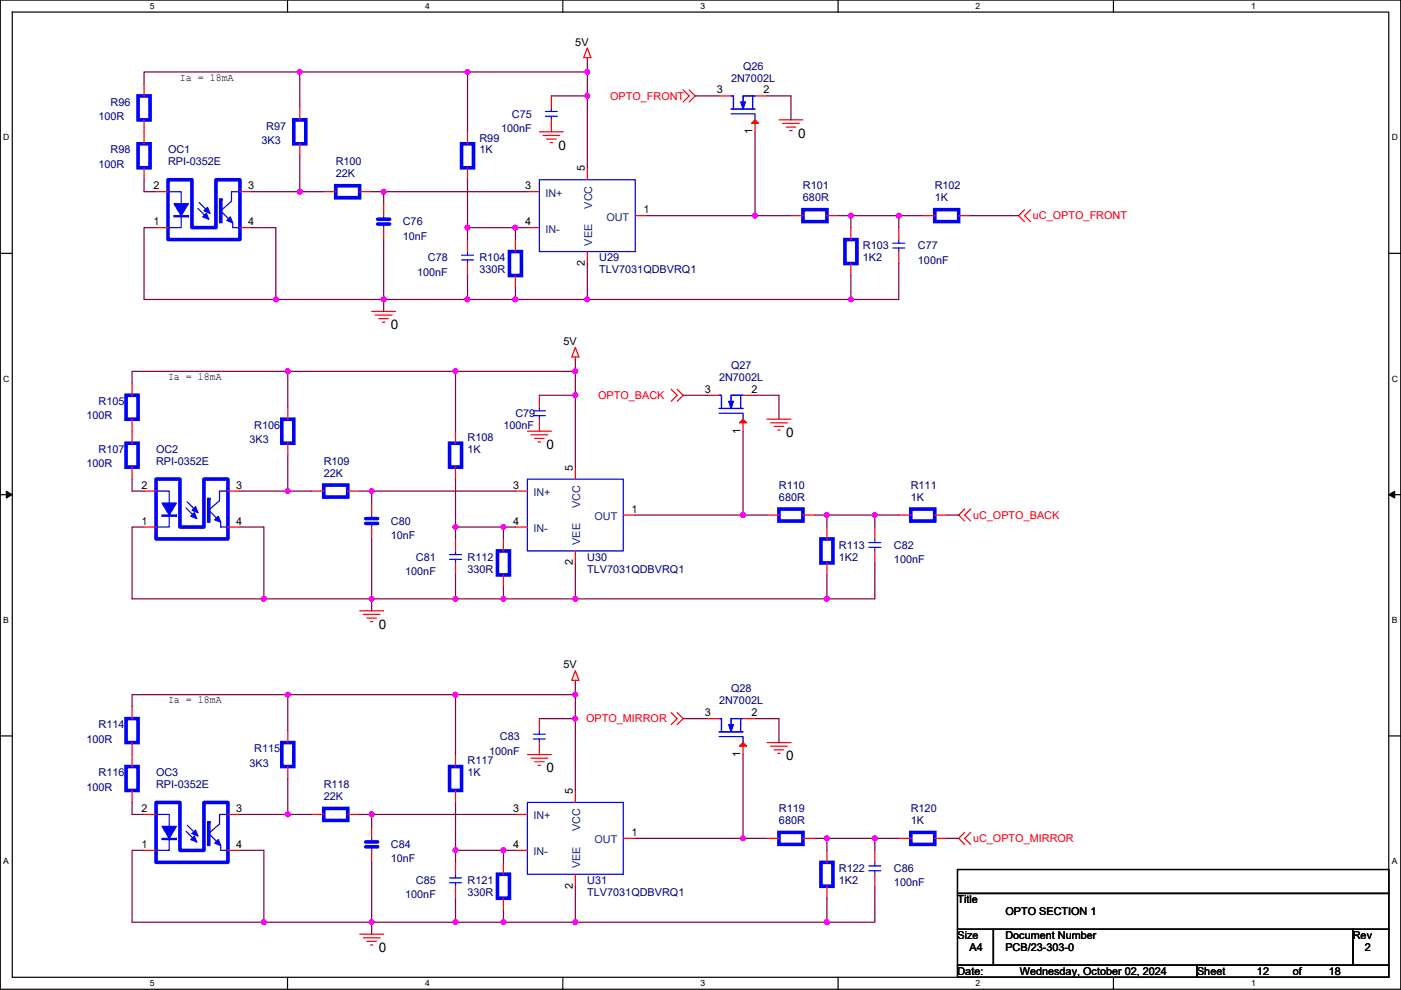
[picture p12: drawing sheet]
<svg xmlns="http://www.w3.org/2000/svg" width="297mm" height="210mm" viewBox="0 0 297 210" stroke-linecap="round" stroke-linejoin="round" font-family="sans-serif">
<path d="M.1 0h296.9v209.8h-296.9zM2.6 2.6h291.8v204.7h-291.8z" fill="none" stroke="#000" stroke-width=".25"/>
<g fill="#fff">
<path d="M31.8 .3h1v2h-1z"/>
<path d="M31.8 207.5h1v2.1h-1z"/>
</g>
<path d="M61 0v2.6M61 207.3v2.5" fill="none" stroke="#000" stroke-width=".25"/>
<g fill="#fff">
<path d="M90.1 .3h1v2h-1z"/>
<path d="M90.1 207.5h1v2.1h-1z"/>
</g>
<path d="M119.3 0v2.6M119.3 207.3v2.5" fill="none" stroke="#000" stroke-width=".25"/>
<g fill="#fff">
<path d="M148.5 .3h1v2h-1z"/>
<path d="M148.5 207.5h1v2.1h-1z"/>
</g>
<path d="M177.7 0v2.6M177.7 207.3v2.5" fill="none" stroke="#000" stroke-width=".25"/>
<g fill="#fff">
<path d="M206.9 .3h1v2h-1z"/>
<path d="M206.9 207.5h1v2.1h-1z"/>
</g>
<path d="M236.1 0v2.6M236.1 207.3v2.5" fill="none" stroke="#000" stroke-width=".25"/>
<g fill="#fff">
<path d="M265.2 .3h1v2h-1z"/>
<path d="M265.2 207.5h1v2.1h-1z"/>
<path d="M.7 28.2h1.3v2h-1.3z"/>
<path d="M295.1 28.2h1.3v2h-1.3z"/>
<path d="M.7 79.3h1.3v2.1h-1.3z"/>
<path d="M295.1 79.3h1.3v2.1h-1.3z"/>
</g>
<path d="M.1 53.7h2.5M294.4 53.7h2.6" fill="none" stroke="#000" stroke-width=".25"/>
<g fill="#fff">
<path d="M.7 130.5h1.2v2h-1.2z"/>
<path d="M295.1 130.5h1.2v2h-1.2z"/>
</g>
<path d="M.1 104.9h2.5M294.4 104.9h2.6" fill="none" stroke="#000" stroke-width=".25"/>
<path d="M1.3 104.2l1.3 .7-1.3 .7zM294.4 104.9l1.3-.7v1.4z" fill="#000" stroke="#000" stroke-width=".21"/>
<g fill="#fff">
<path d="M.7 181.7h1.2v2h-1.2z"/>
<path d="M295.1 181.7h1.2v2h-1.2z"/>
</g>
<path d="M.1 156.1h2.5M294.4 156.1h2.6M203 184.4h91.4v5.1h-91.4zM203 189.5h91.4v7.6h-91.4zM203 197.1h7.6v7.6h-7.6zM210.6 197.1h76.2v7.6h-76.2zM286.8 197.1h7.6v7.6h-7.6zM203 204.7h50.8v2.6h-50.8zM253.8 204.7h40.6v2.6h-40.6z" fill="none" stroke="#000" stroke-width=".25"/>
<g fill="none" stroke="#f00" stroke-width=".25">
<path d="M30.5 17.8v2.5M124.5 10.2l.8 2h-1.5zM124.5 12.2v.5M144.8 19.1l1.3 1.2-1.3 1.3M146.1 19.1l1.3 1.2-1.3 1.3M30.5 25.4v5.1M30.5 35.6v2.5M63.6 30.5v2.5M63.6 22.9v2.5M99.1 35.6v2.5M99.1 28v2.5M114.4 28h5"/>
<path d="M115.1 28.7h3.6M115.9 29.5h2M116.6 30.2h.6M116.9 20.3v2.6M116.9 25.4v2.6M124.5 35.6v2.5M152.5 20.3h2.5M160.1 25.4v2.6M160.1 20.3h2.5M165.2 25.4h5M165.9 26.2h3.6M166.7 26.9h2"/>
<path d="M167.4 27.7h.6M33.1 40.7h2.5M33.1 48.3h2.5M50.9 48.3h2.5M50.9 40.7h2.5M68.6 40.7h2.6M76.3 40.7h2.5M81.3 48.3v2.5M81.3 43.2v2.5M99.1 50.8v2.6M99.1 55.9v2.5M109.3 58.4v2.6"/>
<path d="M109.3 50.8v2.6M111.8 40.7h2.6M111.8 48.3h2.6M124.5 53.4v2.5M134.7 45.7h2.5M167.7 45.7h2.5M175.3 45.7h2.6M180.4 48.3v2.5M180.4 55.9v2.5M190.6 48.3v2.5M190.6 53.4v2.5M195.6 45.7h2.6"/>
<path d="M203.3 45.7h2.5M217.2 44.5l-1.2 1.2 1.2 1.3M218.5 44.5l-1.3 1.2 1.3 1.3M78.8 66.1h5.1M79.6 66.8h3.5M80.3 67.6h2.1M81.1 68.3h.5M122 73.7l.7 2h-1.5zM122 75.7v.5M28 99.1v2.5M28 88.9v5.1M28 81.3v2.5"/>
<path d="M61 94v2.5M61 86.4v2.5M96.6 99.1v2.5M96.6 91.5v2.5M111.8 91.5h5.1M112.6 92.2h3.5M113.3 93h2.1M114.1 93.7h.5M114.4 83.8v2.6M114.4 88.9v2.6M122 99.1v2.5M142.3 82.6l1.3 1.2-1.3 1.3"/>
<path d="M143.6 82.6l1.2 1.2-1.2 1.3M149.9 83.8h2.6M157.5 88.9v2.6M157.5 83.8h2.6M162.6 88.9h5.1M163.4 89.7h3.5M164.1 90.4h2.1M164.9 91.2h.5M30.5 104.2h2.6M30.5 111.8h2.6M48.3 111.8h2.6M48.3 104.2h2.6"/>
<path d="M66.1 104.2h2.5M73.7 104.2h2.6M78.8 111.8v2.5M78.8 106.7v2.5M96.6 114.3v2.6M96.6 119.4v2.5M106.7 114.3v2.6M109.3 104.2h2.5M109.3 111.8h2.5M122 116.9v2.5M132.1 109.2h2.6M162.6 109.2h2.6"/>
<path d="M170.2 109.2h2.6M175.3 111.8v2.5M175.3 119.4v2.5M185.5 111.8v2.5M185.5 116.9v2.5M190.6 109.2h2.5M198.2 109.2h2.5M204.5 108l-1.2 1.2 1.2 1.3M205.8 108l-1.3 1.2 1.3 1.3M76.3 129.6h5M77 130.3h3.6M77.8 131.1h2"/>
<path d="M78.5 131.8h.6M106.7 121.9v2.6M28 157.5v5.1M28 149.9v2.5M61 155v2.5M114.4 152.4v2.6M114.4 157.5v2.5M122 142.3l.7 2h-1.5zM122 144.3v.5M142.3 151.2l1.3 1.2-1.3 1.3M143.6 151.2l1.2 1.2-1.2 1.3M149.9 152.4h2.6"/>
<path d="M157.5 157.5v2.5M157.5 152.4h2.6M162.6 157.5h5.1M163.4 158.3h3.5M164.1 159h2.1M164.9 159.8h.5M28 167.7v2.5M30.5 172.7h2.6M48.3 172.7h2.6M61 162.6v2.5M66.1 172.7h2.5M73.7 172.7h2.6"/>
<path d="M78.8 175.3v2.5M96.6 167.7v2.5M96.6 160v2.6M109.3 172.7h2.5M111.8 160h5.1M112.6 160.8h3.5M113.3 161.6h2.1M114.1 162.3h.5M122 167.7v2.5M132.1 177.8h2.6M162.6 177.8h2.6M170.2 177.8h2.6"/>
<path d="M190.6 177.8h2.5M198.2 177.8h2.5M204.5 176.6l-1.2 1.2 1.2 1.3M205.8 176.6l-1.3 1.2 1.3 1.3M30.5 180.4h2.6M48.3 180.4h2.6M76.3 198.1h5M77 198.9h3.6M77.8 199.7h2M78.8 180.4v2.5M96.6 182.9v2.5M96.6 188v2.5"/>
<path d="M106.7 190.5v2.6M106.7 182.9v2.5M109.3 180.4h2.5M122 185.4v2.6M175.3 180.4v2.5M175.3 188v2.5M185.5 180.4v2.5M185.5 185.4v2.6M78.5 200.4h.6"/>
</g>
<g fill="none" stroke="#00f" stroke-width=".25">
<path d="M114.4 38.1h20.3v15.3h-20.3zM115.6 23.6h2.6M115.6 24.7h2.6M116.9 24.7v.7M116.9 22.9v.7M155 23.1h5.1M155 24.2h5.1v1.2M155.5 22.9v-2.6h-.5h.5v2.8M157.5 21.4v-1.1h2.6h-2.6v1.6M159.6 20.6v2.3M159.6 20.3v2.8M35.6 40.7h2.8v2.5"/>
<path d="M38.4 45.7v2.6h-2.8M42 44.2l2.3 2.3M42.2 42.9l2.3 2.3M46.8 44.7l1.8 1.8M49.3 47.3v1h1.6M50.9 40.7h-1.8v2l-2 1.8M81.3 45.7v.8M81.3 47.5v.8M97.9 54.1h2.5M97.9 55.1h2.5M99.1 55.1v.8M99.1 53.4v.7"/>
<path d="M189.3 51.6h2.5M189.3 52.6h2.5M190.6 52.6v.8M190.6 50.8v.8M113.1 87.1h2.5M113.1 88.2h2.5M114.4 88.2v.7M114.4 86.4v.7M152.5 86.6h5M152.5 87.7h5v1.2M153 86.4v-2.6h-.5h.5v2.8M155 84.9v-1.1h2.5h-2.5v1.6"/>
<path d="M157 84.1v2.3M157 83.8v2.8M33.1 104.2h2.8v2.5M35.9 109.2v2.6h-2.8M39.4 107.7l2.3 2.3M39.7 106.4l2.3 2.3M44.3 108.2l1.7 1.8M46.8 110.8v1h1.5M48.3 104.2h-1.8v2l-2 1.8M78.8 109.2v.8M78.8 111v.8M95.3 117.6h2.6"/>
<path d="M95.3 118.6h2.6M96.6 118.6v.8M96.6 116.9v.7M111.8 101.6h20.3v15.3h-20.3zM184.2 115.1h2.6M184.2 116.1h2.6M185.5 116.1v.8M185.5 114.3v.8M113.1 155.7h2.5M113.1 156.7h2.5M114.4 156.7v.8M114.4 155v.7"/>
<path d="M152.5 155.2h5M152.5 156.2h5v1.3M153 155v-2.6h-.5h.5v2.8M155 153.4v-1h2.5h-2.5v1.5M157 152.7v2.3M157 152.4v2.8M33.1 172.7h2.8v2.6M35.9 177.8v2.6h-2.8M39.4 176.3l2.3 2.3M39.7 175l2.3 2.3M44.3 176.8l1.7 1.8M46.8 179.3v1.1h1.5"/>
<path d="M48.3 172.7h-1.8v2.1l-2 1.8M78.8 177.8v.8M78.8 179.6v.8M111.8 170.2h20.3v15.2h-20.3zM95.3 186.2h2.6M95.3 187.2h2.6M96.6 187.2v.8M96.6 185.4v.8M184.2 183.7h2.6M184.2 184.7h2.6M185.5 184.7v.7M185.5 182.9v.8"/>
</g>
<g fill="none" stroke="#00f" stroke-width=".76">
<path d="M29.3 20.3h2.5v5.1h-2.5zM29.3 30.5h2.5v5.1h-2.5zM35.6 38.1h5.1v10.2h5.1v-10.2h5.1v12.7h-15.3zM62.3 25.4h2.5v5.1h-2.5zM71.2 39.4h5.1v2.5h-5.1zM97.9 30.5h2.5v5.1h-2.5zM80.1 47.5h2.5M80.1 46.5h2.5M108 53.4h2.6v5h-2.6zM170.2 44.5h5.1v2.5h-5.1zM179.1 50.8h2.6v5.1h-2.6zM198.2 44.5h5.1v2.5h-5.1z"/>
<path d="M26.7 94h2.6v5.1h-2.6zM26.7 83.8h2.6v5.1h-2.6zM59.8 88.9h2.5v5.1h-2.5zM95.3 94h2.6v5.1h-2.6zM33.1 101.6h5.1v10.2h5v-10.2h5.1v12.7h-15.2zM68.6 102.9h5.1v2.5h-5.1zM77.5 111h2.6M77.5 110h2.6M105.5 116.9h2.5v5h-2.5zM165.2 108h5v2.5h-5zM174 114.3h2.6v5.1h-2.6zM193.1 108h5.1v2.5h-5.1z"/>
<path d="M26.7 152.4h2.6v5.1h-2.6zM59.8 157.5h2.5v5.1h-2.5zM26.7 162.6h2.6v5.1h-2.6zM33.1 170.2h5.1v10.2h5v-10.2h5.1v12.7h-15.2zM68.6 171.5h5.1v2.5h-5.1zM77.5 179.6h2.6M77.5 178.6h2.6M95.3 162.6h2.6v5.1h-2.6zM165.2 176.6h5v2.5h-5zM193.1 176.6h5.1v2.5h-5.1zM105.5 185.4h2.5v5.1h-2.5zM174 182.9h2.6v5.1h-2.6z"/>
</g>
<g fill="#00f" stroke="#00f" stroke-width=".25">
<path d="M44 174.3v5h.5v-5z" fill-rule="evenodd"/>
<path d="M40.4 178.1l.8-.8 .5 1.3z" fill-rule="evenodd"/>
<path d="M41.5 176l.5 1.3-1.3-.5z" fill-rule="evenodd"/>
<path d="M34.4 175.3h3l-1.5 2.5z" fill-rule="evenodd"/>
<path d="M34.4 177.8v.3h3v-.3z" fill-rule="evenodd"/>
<path d="M45.5 178.8l.8-.7 .5 1.2z" fill-rule="evenodd"/>
<path d="M46.5 42.2v5.1h.6v-5.1z" fill-rule="evenodd"/>
<path d="M43 46l.7-.8 .6 1.3z" fill-rule="evenodd"/>
<path d="M43.2 44.7l.8-.7 .5 1.2z" fill-rule="evenodd"/>
<path d="M36.9 43.2h3l-1.5 2.5z" fill-rule="evenodd"/>
<path d="M36.9 45.7v.3h3v-.3z" fill-rule="evenodd"/>
<path d="M48.1 46.8l.7-.8 .5 1.3z" fill-rule="evenodd"/>
<path d="M154.5 153.7h1l-.5 1.5z" fill-rule="evenodd"/>
<path d="M157 21.6h1l-.5 1.5z" fill-rule="evenodd"/>
<path d="M154.5 85.1h1l-.5 1.5z" fill-rule="evenodd"/>
<path d="M44 105.7v5.1h.5v-5.1z" fill-rule="evenodd"/>
<path d="M41.2 108.7l.5 1.3-1.3-.5z" fill-rule="evenodd"/>
<path d="M40.7 108.2l.8-.7 .5 1.2z" fill-rule="evenodd"/>
<path d="M34.4 106.7h3l-1.5 2.5z" fill-rule="evenodd"/>
<path d="M34.4 109.2v.3h3v-.3z" fill-rule="evenodd"/>
<path d="M46.3 109.5l.5 1.3-1.3-.5z" fill-rule="evenodd"/>
</g>
<g fill="#f00" stroke="#f00" stroke-width=".25">
<path d="M156.8 158.3l.7-.8 .8 .8z"/>
<path d="M159.3 26.2l.8-.8 .7 .8z"/>
<path d="M156.8 89.7l.7-.8 .8 .8z"/>
</g>
<g fill="none" stroke="#800040" stroke-width=".25">
<path d="M30.5 17.8v-2.5h33.1v7.6M63.6 15.3h35.5M99.1 15.3h25.4M99.1 15.3v12.7M124.5 12.7v2.6M124.5 15.3v5h-7.6M30.5 38.1v2.6h2.6M63.6 33v7.7M99.1 38.1v10.2M124.5 20.3v15.3M147.4 20.3h5.1M160.1 28v17.7"/>
<path d="M162.6 20.3h5.1v5.1M33.1 48.3h-2.6v15.2h50.8M53.4 40.7h10.2M53.4 48.3h5.1v15.2M63.6 40.7h5M78.8 40.7h2.5M81.3 40.7v2.5M81.3 50.8v12.7M81.3 40.7h30.5M99.1 58.4v5.1M109.3 48.3h-10.2v2.5M111.8 48.3h-2.5v2.5"/>
<path d="M124.5 55.9v7.6M137.2 45.7h22.9M160.1 45.7h7.6M177.9 45.7h2.5M180.4 45.7h10.2M180.4 45.7v2.6M180.4 58.4v5.1M190.6 55.9v7.6h-10.2M195.6 45.7h-5v2.6M205.8 45.7h10.2M61 78.8h35.6M81.3 63.5h17.8"/>
<path d="M81.3 63.5v2.6M96.6 78.8h25.4M96.6 78.8v12.7M99.1 63.5h25.4M109.3 61v2.5M122 76.2v2.6M122 78.8v5M124.5 63.5h55.9M28 81.3v-2.5h33v7.6M61 96.5v7.7M114.4 83.8h7.6M122 83.8v15.3"/>
<path d="M144.8 83.8h5.1M157.5 91.5v17.7M160.1 83.8h5.1v5.1M28 101.6v2.6h2.5M30.5 111.8h-2.5v15.2h50.8M50.9 111.8h5v15.2M50.9 104.2h10.1M61 104.2h5.1M76.3 104.2h2.5M78.8 104.2h30.5M78.8 104.2v2.5M78.8 114.3v12.7"/>
<path d="M96.6 101.6v10.2M106.7 111.8h-10.1v2.5M109.3 111.8h-2.6v2.5M122 119.4v7.6M134.7 109.2h27.9M172.8 109.2h2.5M175.3 109.2h10.2M175.3 109.2v2.6M185.5 119.4v7.6h-10.2M190.6 109.2h-5.1v2.6M200.7 109.2h2.6M78.8 127h17.8"/>
<path d="M78.8 127v2.6M96.6 121.9v5.1M96.6 127h25.4M106.7 124.5v2.5M122 127h53.3M175.3 121.9v5.1M28 149.9v-2.6h33v7.7M61 147.3h35.6M96.6 147.3h25.4M96.6 147.3v12.7M122 144.8v2.5M122 147.3v5.1h-7.6"/>
<path d="M122 152.4v15.3M144.8 152.4h5.1M160.1 152.4h5.1v5.1M28 170.2v2.5h2.5M50.9 172.7h10.1M61 165.1v7.6M61 172.7h5.1M76.3 172.7h2.5M78.8 172.7h30.5M78.8 172.7v2.6M96.6 170.2v10.2M134.7 177.8h22.8"/>
<path d="M157.5 160v17.8M157.5 177.8h5.1M172.8 177.8h2.5M185.5 177.8h-10.2v2.6M190.6 177.8h-5.1v2.6M200.7 177.8h2.6M30.5 180.4h-2.5v15.2h50.8M50.9 180.4h5v15.2M78.8 195.6h17.8M78.8 195.6v2.5M78.8 182.9v12.7M96.6 195.6h10.1"/>
<path d="M96.6 190.5v5.1M106.7 180.4h-10.1v2.5M106.7 193.1v2.5M106.7 195.6h15.3M109.3 180.4h-2.6v2.5M122 195.6h53.3M122 188v7.6M175.3 190.5v5.1M185.5 188v7.6h-10.2"/>
</g>
<g fill="#f0f" stroke="#f0f" stroke-width=".25">
<circle cx="63.5" cy="15.2" r=".5"/>
<circle cx="99.1" cy="15.2" r=".5"/>
<circle cx="124.5" cy="15.2" r=".5"/>
<circle cx="124.5" cy="20.3" r=".5"/>
<circle cx="63.5" cy="40.6" r=".5"/>
<circle cx="81.3" cy="40.6" r=".5"/>
<circle cx="160.1" cy="45.7" r=".5"/>
<circle cx="99.1" cy="48.3" r=".5"/>
<circle cx="109.3" cy="48.3" r=".5"/>
<circle cx="99.1" cy="63.5" r=".5"/>
<circle cx="58.5" cy="63.5" r=".5"/>
<circle cx="81.3" cy="63.5" r=".5"/>
<circle cx="109.3" cy="63.5" r=".5"/>
<circle cx="61" cy="78.7" r=".5"/>
<circle cx="96.6" cy="78.7" r=".5"/>
<circle cx="122" cy="78.7" r=".5"/>
<circle cx="122" cy="83.8" r=".5"/>
<circle cx="157.5" cy="109.2" r=".5"/>
<circle cx="96.6" cy="111.8" r=".5"/>
<circle cx="61" cy="104.1" r=".5"/>
<circle cx="78.8" cy="104.1" r=".5"/>
<circle cx="106.7" cy="111.8" r=".5"/>
<circle cx="55.9" cy="127" r=".5"/>
<circle cx="78.8" cy="127" r=".5"/>
<circle cx="96.6" cy="127" r=".5"/>
<circle cx="106.7" cy="127" r=".5"/>
<circle cx="61" cy="147.3" r=".5"/>
<circle cx="122" cy="147.3" r=".5"/>
<circle cx="96.6" cy="147.3" r=".5"/>
<circle cx="122" cy="152.4" r=".5"/>
<circle cx="96.6" cy="180.3" r=".5"/>
<circle cx="61" cy="172.7" r=".5"/>
<circle cx="78.8" cy="172.7" r=".5"/>
<circle cx="157.5" cy="177.8" r=".5"/>
<circle cx="106.7" cy="180.3" r=".5"/>
<circle cx="55.9" cy="195.6" r=".5"/>
<circle cx="78.8" cy="195.6" r=".5"/>
<circle cx="96.6" cy="195.6" r=".5"/>
<circle cx="106.7" cy="195.6" r=".5"/>
<circle cx="180.4" cy="45.7" r=".5"/>
<circle cx="190.5" cy="45.7" r=".5"/>
<circle cx="180.4" cy="63.5" r=".5"/>
<circle cx="124.5" cy="63.5" r=".5"/>
<circle cx="175.3" cy="109.2" r=".5"/>
<circle cx="185.5" cy="109.2" r=".5"/>
<circle cx="122" cy="127" r=".5"/>
<circle cx="175.3" cy="127" r=".5"/>
<circle cx="175.3" cy="177.8" r=".5"/>
<circle cx="185.5" cy="177.8" r=".5"/>
<circle cx="122" cy="195.6" r=".5"/>
<circle cx="175.3" cy="195.6" r=".5"/>
</g>
<g font-size="2.8">
<text x="169.2" y="29.2">0</text>
<text x="118.4" y="31.7">0</text>
<text x="82.9" y="69.8">0</text>
<text x="115.9" y="95.2">0</text>
<text x="166.7" y="92.7">0</text>
<text x="80.3" y="133.3">0</text>
<text x="166.7" y="161.3">0</text>
<text x="115.9" y="163.8">0</text>
<text x="80.3" y="201.9">0</text>
</g>
<g font-size="2.3">
<text x="122" y="9.7">5V</text>
<text x="38.2" y="17.1">Ia = 18mA</text>
<text x="152" y="19.8">3</text>
<text x="161.9" y="19.8">2</text>
<text x="159.6" y="28.5" transform="rotate(-90 159.6 28.5)">1</text>
<text x="32.6" y="40.1">2</text>
<text x="52.6" y="40.1">3</text>
<text x="111.3" y="40.1">3</text>
<text x="124" y="36.3" transform="rotate(-90 124 36.3)">5</text>
<text x="32.6" y="47.8">1</text>
<text x="52.6" y="47.8">4</text>
<text x="111.3" y="47.8">4</text>
<text x="136.5" y="45.2">1</text>
<text x="124" y="56.4" transform="rotate(-90 124 56.4)">2</text>
<text x="119.4" y="73.2">5V</text>
<text x="35.6" y="80.6">Ia = 18mA</text>
<text x="149.4" y="83.3">3</text>
<text x="159.3" y="83.3">2</text>
<text x="157" y="92" transform="rotate(-90 157 92)">1</text>
<text x="121.5" y="99.8" transform="rotate(-90 121.5 99.8)">5</text>
<text x="30" y="103.6">2</text>
<text x="50.1" y="103.6">3</text>
<text x="108.8" y="103.6">3</text>
<text x="30" y="111.3">1</text>
<text x="50.1" y="111.3">4</text>
<text x="108.8" y="111.3">4</text>
<text x="133.9" y="108.7">1</text>
<text x="121.5" y="119.9" transform="rotate(-90 121.5 119.9)">2</text>
<text x="119.4" y="141.8">5V</text>
<text x="35.6" y="149.2">Ia = 18mA</text>
<text x="149.4" y="151.9">3</text>
<text x="159.3" y="151.9">2</text>
<text x="157" y="160.6" transform="rotate(-90 157 160.6)">1</text>
<text x="30" y="172.2">2</text>
<text x="50.1" y="172.2">3</text>
<text x="108.8" y="172.2">3</text>
<text x="121.5" y="168.4" transform="rotate(-90 121.5 168.4)">5</text>
<text x="30" y="179.8">1</text>
<text x="50.1" y="179.8">4</text>
<text x="108.8" y="179.8">4</text>
<text x="133.9" y="177.3">1</text>
<text x="121.5" y="188.5" transform="rotate(-90 121.5 188.5)">2</text>
<text x="203" y="191.6">Title</text>
<text x="213.2" y="194.1">OPTO SECTION 1</text>
<text x="203" y="199.2">Size</text>
<text x="205.5" y="201.7">A4</text>
<text x="213.2" y="199.2">Document Number</text>
<text x="213.2" y="201.7">PCB/23-303-0</text>
<text x="286.8" y="199.2">Rev</text>
<text x="289.4" y="201.7">2</text>
<text x="203" y="206.8">Date:</text>
<text x="216.2" y="206.8">Wednesday, October 02, 2024</text>
<text x="253.8" y="206.8">Sheet</text>
<text x="266.5" y="206.8">12</text>
<text x="274.1" y="206.8">of</text>
<text x="281.7" y="206.8">18</text>
</g>
<g font-size="2.3" fill="#000080">
<text x="155" y="17.3">2N7002L</text>
<text x="157.5" y="14.8">Q26</text>
<text x="23.4" y="22.4">R96</text>
<text x="20.9" y="25.4">100R</text>
<text x="56.4" y="27.5">R97</text>
<text x="106.2" y="28">100nF</text>
<text x="108.5" y="24.9">C75</text>
<text x="20.9" y="35.6">100R</text>
<text x="23.4" y="32.6">R98</text>
<text x="35.6" y="32.6">OC1</text>
<text x="35.6" y="35.1">RPI-0352E</text>
<text x="55.4" y="30.5">3K3</text>
<text x="71.2" y="35.1">R100</text>
<text x="101.7" y="30">R99</text>
<text x="101.7" y="32.6">1K</text>
<text x="71.2" y="37.6">22K</text>
<text x="170.2" y="40.2">R101</text>
<text x="198.2" y="40.2">R102</text>
<text x="85.4" y="47.8">C76</text>
<text x="170.2" y="42.7">680R</text>
<text x="198.2" y="42.7">1K</text>
<text x="85.4" y="50.8">10nF</text>
<text x="182.9" y="52.9">R103</text>
<text x="194.6" y="52.9">C77</text>
<text x="88.5" y="58.5">100nF</text>
<text x="90.7" y="55.4">C78</text>
<text x="101.7" y="55.4">R104</text>
<text x="101.7" y="58">330R</text>
<text x="127.1" y="55.4">U29</text>
<text x="127.1" y="58">TLV7031QDBVRQ1</text>
<text x="182.9" y="55.4">1K2</text>
<text x="194.6" y="55.9">100nF</text>
<text x="152.5" y="80.8">2N7002L</text>
<text x="155" y="78.3">Q27</text>
<text x="18.3" y="88.9">100R</text>
<text x="20.9" y="85.9">R105</text>
<text x="109.3" y="88.4">C79</text>
<text x="52.9" y="94">3K3</text>
<text x="53.9" y="91">R106</text>
<text x="99.1" y="93.5">R108</text>
<text x="106.7" y="91">100nF</text>
<text x="18.3" y="99.1">100R</text>
<text x="20.9" y="96.1">R107</text>
<text x="33.1" y="96.1">OC2</text>
<text x="33.1" y="98.6">RPI-0352E</text>
<text x="68.6" y="98.6">R109</text>
<text x="68.6" y="101.1">22K</text>
<text x="99.1" y="96.1">1K</text>
<text x="165.2" y="103.7">R110</text>
<text x="165.2" y="106.2">680R</text>
<text x="193.1" y="103.7">R111</text>
<text x="193.1" y="106.2">1K</text>
<text x="82.9" y="111.3">C80</text>
<text x="82.9" y="114.3">10nF</text>
<text x="88.2" y="118.9">C81</text>
<text x="99.1" y="118.9">R112</text>
<text x="124.5" y="118.9">U30</text>
<text x="177.9" y="116.4">R113</text>
<text x="177.9" y="118.9">1K2</text>
<text x="189.5" y="116.4">C82</text>
<text x="189.5" y="119.4">100nF</text>
<text x="85.9" y="122">100nF</text>
<text x="99.1" y="121.5">330R</text>
<text x="124.5" y="121.5">TLV7031QDBVRQ1</text>
<text x="152.5" y="149.4">2N7002L</text>
<text x="155" y="146.9">Q28</text>
<text x="20.9" y="154.5">R114</text>
<text x="18.3" y="157.5">100R</text>
<text x="53.9" y="159.6">R115</text>
<text x="103.7" y="160.1">100nF</text>
<text x="106" y="157">C83</text>
<text x="18.3" y="167.7">100R</text>
<text x="20.9" y="164.6">R116</text>
<text x="33.1" y="164.6">OC3</text>
<text x="33.1" y="167.2">RPI-0352E</text>
<text x="52.9" y="162.6">3K3</text>
<text x="68.6" y="167.2">R118</text>
<text x="99.1" y="162.1">R117</text>
<text x="99.1" y="164.6">1K</text>
<text x="68.6" y="169.7">22K</text>
<text x="165.2" y="172.3">R119</text>
<text x="193.1" y="172.3">R120</text>
<text x="82.9" y="179.9">C84</text>
<text x="165.2" y="174.8">680R</text>
<text x="193.1" y="174.8">1K</text>
<text x="82.9" y="182.9">10nF</text>
<text x="177.9" y="185">R122</text>
<text x="189.5" y="185">C86</text>
<text x="85.9" y="190.5">100nF</text>
<text x="88.2" y="187.5">C85</text>
<text x="99.1" y="187.5">R121</text>
<text x="99.1" y="190">330R</text>
<text x="124.5" y="187.5">U31</text>
<text x="124.5" y="190">TLV7031QDBVRQ1</text>
<text x="177.9" y="187.5">1K2</text>
<text x="189.5" y="188">100nF</text>
</g>
<g font-size="2.3" fill="#f00">
<text x="129.3" y="21.1">OPTO_FRONT</text>
<text x="219" y="46.5">uC_OPTO_FRONT</text>
<text x="126.8" y="84.6">OPTO_BACK</text>
<text x="206.3" y="110">uC_OPTO_BACK</text>
<text x="124.3" y="153.2">OPTO_MIRROR</text>
<text x="206.3" y="178.6">uC_OPTO_MIRROR</text>
</g>
<g font-size="2.3" fill="#004080">
<text x="115.6" y="41.7">IN+</text>
<text x="125.6" y="44.3" transform="rotate(-90 125.6 44.3)">VCC</text>
<text x="128.6" y="46.8">OUT</text>
<text x="115.6" y="49.3">IN-</text>
<text x="125.6" y="52.1" transform="rotate(-90 125.6 52.1)">VEE</text>
<text x="113.1" y="105.2">IN+</text>
<text x="123" y="107.8" transform="rotate(-90 123 107.8)">VCC</text>
<text x="113.1" y="112.8">IN-</text>
<text x="126" y="110.3">OUT</text>
<text x="123" y="115.6" transform="rotate(-90 123 115.6)">VEE</text>
<text x="113.1" y="173.8">IN+</text>
<text x="123" y="176.4" transform="rotate(-90 123 176.4)">VCC</text>
<text x="126" y="178.9">OUT</text>
<text x="113.1" y="181.4">IN-</text>
<text x="123" y="184.2" transform="rotate(-90 123 184.2)">VEE</text>
</g>
<g font-size="1.8">
<text x="31.8" y="1.9">5</text>
<text x="90.1" y="1.9">4</text>
<text x="148.5" y="1.9">3</text>
<text x="206.9" y="1.9">2</text>
<text x="265.2" y="1.9">1</text>
<text x=".7" y="29.8">D</text>
<text x="295.1" y="29.8">D</text>
<text x=".7" y="81">C</text>
<text x="295.1" y="81">C</text>
<text x=".7" y="132.1">B</text>
<text x="295.1" y="132.1">B</text>
<text x=".7" y="183.3">A</text>
<text x="295.1" y="183.3">A</text>
<text x="31.8" y="209.2">5</text>
<text x="90.1" y="209.2">4</text>
<text x="148.5" y="209.2">3</text>
<text x="206.9" y="209.2">2</text>
<text x="265.2" y="209.2">1</text>
</g>
</svg>
